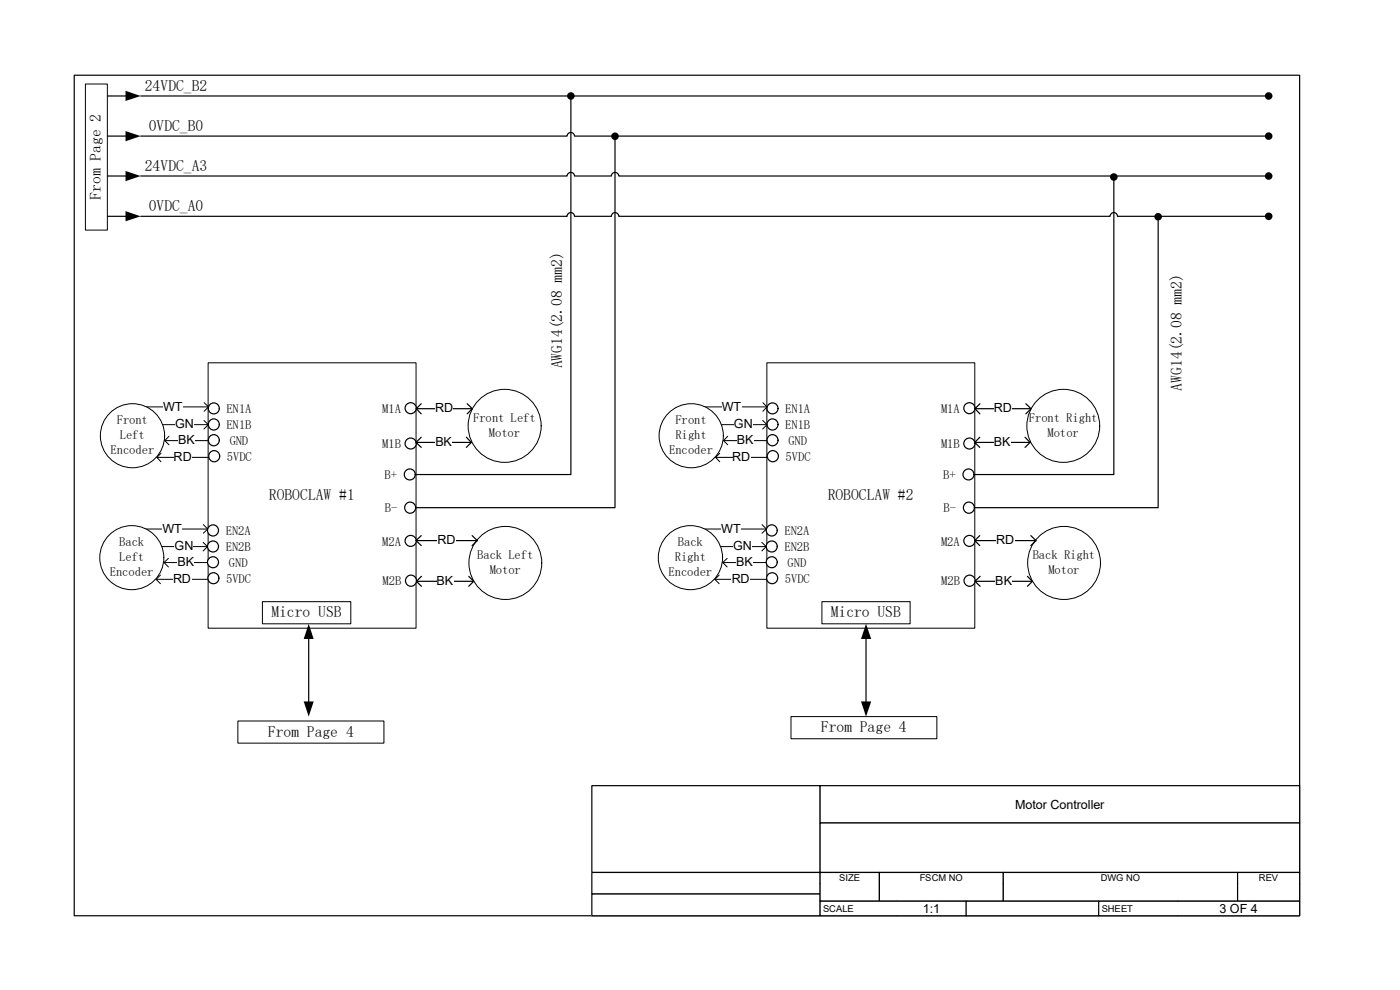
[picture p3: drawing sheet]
<svg xmlns="http://www.w3.org/2000/svg" width="297mm" height="210mm" viewBox="0 0 297 210" stroke-linecap="round" stroke-linejoin="round" font-family="sans-serif">
<path d="M15.7 16h260v178.3h-260z" fill="none" stroke="#000" stroke-width=".25"/>
<path d="M125.6 166.7h48.4v18.4h-48.4z" fill="#fff"/>
<path d="M125.6 166.7h48.4v18.4h-48.4z" fill="none" stroke="#000" stroke-width=".25"/>
<path d="M125.6 185.1h48.4v4.6h-48.4z" fill="#fff"/>
<path d="M125.6 185.1h48.4v4.6h-48.4z" fill="none" stroke="#000" stroke-width=".25"/>
<path d="M125.6 189.7h48.4v4.6h-48.4z" fill="#fff"/>
<path d="M125.6 189.7h48.4v4.6h-48.4z" fill="none" stroke="#000" stroke-width=".25"/>
<path d="M174 166.7h101.7v7.9h-101.7z" fill="#fff"/>
<path d="M174 166.7h101.7v7.9h-101.7z" fill="none" stroke="#000" stroke-width=".25"/>
<path d="M174 174.6h101.7v10.5h-101.7z" fill="#fff"/>
<path d="M174 174.6h101.7v10.5h-101.7z" fill="none" stroke="#000" stroke-width=".25"/>
<path d="M174 185.1h12.6v2.4h-12.6z" fill="#fff"/>
<path d="M174 187.5v-2.4h12.6v2.4" fill="none" stroke="#000" stroke-width=".25"/>
<path d="M186.6 185.1h26.3v2.4h-26.3z" fill="#fff"/>
<path d="M186.6 187.5v-2.4h26.3v2.4" fill="none" stroke="#000" stroke-width=".25"/>
<path d="M212.9 185.1h49.7v2.4h-49.7z" fill="#fff"/>
<path d="M212.9 187.5v-2.4h49.7v2.4" fill="none" stroke="#000" stroke-width=".25"/>
<path d="M262.6 185.1h13.1v2.4h-13.1z" fill="#fff"/>
<path d="M262.6 187.5v-2.4h13.1v2.4" fill="none" stroke="#000" stroke-width=".25"/>
<path d="M174 187.5h12.6v3.7h-12.6z" fill="#fff"/>
<path d="M174 187.5v3.7h12.6v-3.7" fill="none" stroke="#000" stroke-width=".25"/>
<path d="M186.6 187.5h26.3v3.7h-26.3z" fill="#fff"/>
<path d="M186.6 187.5v3.7h26.3v-3.7" fill="none" stroke="#000" stroke-width=".25"/>
<path d="M212.9 187.5h49.7v3.7h-49.7z" fill="#fff"/>
<path d="M212.9 187.5v3.7h49.7v-3.7" fill="none" stroke="#000" stroke-width=".25"/>
<path d="M262.6 187.5h13.1v3.7h-13.1z" fill="#fff"/>
<path d="M262.6 187.5v3.7h13.1v-3.7" fill="none" stroke="#000" stroke-width=".25"/>
<path d="M174 191.2h16.3v3.1h-16.3z" fill="#fff"/>
<path d="M190.3 191.2h-16.3v3.1h16.3" fill="none" stroke="#000" stroke-width=".25"/>
<path d="M190.3 191.2h14.7v3.1h-14.7z" fill="#fff"/>
<path d="M190.3 191.2h14.7v3.1h-14.7" fill="none" stroke="#000" stroke-width=".25"/>
<path d="M205 191.2h28.1v3.1h-28.1z" fill="#fff"/>
<path d="M205 191.2h28.1v3.1h-28.1z" fill="none" stroke="#000" stroke-width=".25"/>
<path d="M233.1 191.2h16.8v3.1h-16.8z" fill="#fff"/>
<path d="M249.9 191.2h-16.8v3.1h16.8" fill="none" stroke="#000" stroke-width=".25"/>
<path d="M249.9 191.2h25.8v3.1h-25.8z" fill="#fff"/>
<path d="M20.4 20.4h6.5M20.4 28.9h6.5M20.4 37.3h6.5M29.8 20.4h239.4M29.8 28.9h90.5a.78 .78 0 0 1 .8-.8 .78 .78 0 0 1 .8 .8h147.3M29.8 37.3h90.5a.78 .78 0 0 1 .8-.7 .78 .78 0 0 1 .8 .7h7.8a.78 .78 0 0 1 .8-.7 .78 .78 0 0 1 .8 .7h137.9M20.4 45.9h6.5M29.8 45.9h90.5a.78 .78 0 0 1 .8-.8 .78 .78 0 0 1 .8 .8h7.8a.78 .78 0 0 1 .8-.8 .78 .78 0 0 1 .8 .8h104.2a.78 .78 0 0 1 .8-.8 .78 .78 0 0 1 .8 .8h32.1M249.9 191.2h25.8v3.1h-25.8" fill="none" stroke="#000" stroke-width=".25"/>
<g fill="#000">
<path d="M26.6 19.3l3.2 1.1-3.2 1zM26.6 27.8l3.2 1.1-3.2 1.1zM26.6 36.3l3.2 1-3.2 1.1zM26.6 44.8l3.2 1.1-3.2 1z"/>
<circle cx="269.2" cy="28.9" r=".8"/>
<circle cx="269.2" cy="37.3" r=".8"/>
<circle cx="269.2" cy="20.4" r=".8"/>
<circle cx="269.2" cy="45.9" r=".8"/>
</g>
<path d="M18.1 17.8h4.7v31h-4.7z" fill="#fff"/>
<path d="M18.1 17.8h4.7v31h-4.7z" fill="none" stroke="#000" stroke-width=".21"/>
<path d="M44.2 77h44.1v56.3h-44.1z" fill="#fff"/>
<path d="M44.2 77h44.1v56.3h-44.1z" fill="none" stroke="#000" stroke-width=".21"/>
<circle cx="87.1" cy="86.6" r="1.17" fill="#fff"/>
<circle cx="87.1" cy="86.6" r="1.17" fill="none" stroke="#000" stroke-width=".25"/>
<circle cx="87.1" cy="94.1" r="1.17" fill="#fff"/>
<circle cx="87.1" cy="94.1" r="1.17" fill="none" stroke="#000" stroke-width=".25"/>
<circle cx="86.9" cy="100.7" r="1.17" fill="#fff"/>
<circle cx="86.9" cy="100.7" r="1.17" fill="none" stroke="#000" stroke-width=".25"/>
<circle cx="87" cy="107.7" r="1.18" fill="#fff"/>
<circle cx="87" cy="107.7" r="1.18" fill="none" stroke="#000" stroke-width=".25"/>
<circle cx="87.1" cy="114.7" r="1.17" fill="#fff"/>
<circle cx="87.1" cy="114.7" r="1.17" fill="none" stroke="#000" stroke-width=".25"/>
<circle cx="87.2" cy="123.2" r="1.18" fill="#fff"/>
<circle cx="87.2" cy="123.2" r="1.18" fill="none" stroke="#000" stroke-width=".25"/>
<circle cx="107.1" cy="90.3" r="7.7" fill="#fff"/>
<circle cx="107.1" cy="90.3" r="7.7" fill="none" stroke="#000" stroke-width=".21"/>
<path d="M88.3 86.7h11.9M89.4 85.6l-1.1 1.1 1.1 1.1M99.1 85.6l1.1 1.1-1.1 1.1" fill="none" stroke="#000" stroke-width=".25"/>
<path d="M92.3 85.1h3.8v3.2h-3.8z" fill="#fff"/>
<path d="M88.3 93.9h11.7M89.4 92.8l-1.1 1.1 1.1 1M98.9 92.8l1.1 1.1-1.1 1" fill="none" stroke="#000" stroke-width=".25"/>
<path d="M92.4 92.2h3.5v3.2h-3.5z" fill="#fff"/>
<circle cx="107.2" cy="119.4" r="7.7" fill="#fff"/>
<circle cx="107.2" cy="119.4" r="7.7" fill="none" stroke="#000" stroke-width=".21"/>
<path d="M88.3 114.7h13M89.4 113.6l-1.1 1.1 1.1 1M100.2 113.6l1.1 1.1-1.1 1" fill="none" stroke="#000" stroke-width=".25"/>
<path d="M92.8 113.1h3.9v3.1h-3.9z" fill="#fff"/>
<path d="M88.3 123.3h12.2M89.4 122.3l-1.1 1 1.1 1.1M99.4 122.3l1.1 1-1.1 1.1" fill="none" stroke="#000" stroke-width=".25"/>
<path d="M92.7 121.7h3.5v3.2h-3.5z" fill="#fff"/>
<circle cx="45.3" cy="90" r="1.18" fill="#fff"/>
<circle cx="45.3" cy="90" r="1.18" fill="none" stroke="#000" stroke-width=".25"/>
<circle cx="45.4" cy="86.6" r="1.17" fill="#fff"/>
<circle cx="45.4" cy="86.6" r="1.17" fill="none" stroke="#000" stroke-width=".25"/>
<circle cx="45.3" cy="93.4" r="1.18" fill="#fff"/>
<circle cx="45.3" cy="93.4" r="1.18" fill="none" stroke="#000" stroke-width=".25"/>
<circle cx="45.4" cy="96.8" r="1.18" fill="#fff"/>
<circle cx="45.4" cy="96.8" r="1.18" fill="none" stroke="#000" stroke-width=".25"/>
<path d="M29.1 86.3h15.1M43.3 85.4l.9 .9-.9 .9" fill="none" stroke="#000" stroke-width=".21"/>
<path d="M34.6 84.8h4.1v3.1h-4.1z" fill="#fff"/>
<path d="M34.2 90.1h10M43.3 89.2l.9 .9-.9 .9" fill="none" stroke="#000" stroke-width=".21"/>
<path d="M37.2 88.5h4v3.2h-4z" fill="#fff"/>
<path d="M35 93.5h9.2M35.9 92.5l-.9 1 .9 .9" fill="none" stroke="#000" stroke-width=".21"/>
<path d="M37.8 91.9h3.5v3.1h-3.5z" fill="#fff"/>
<path d="M33.3 97h11M34.2 96.1l-.9 .9 .9 1" fill="none" stroke="#000" stroke-width=".21"/>
<path d="M36.9 95.5h3.8v3.1h-3.8z" fill="#fff"/>
<circle cx="28.1" cy="92.4" r="6.8" fill="#fff"/>
<circle cx="28.1" cy="92.4" r="6.8" fill="none" stroke="#000" stroke-width=".21"/>
<circle cx="45.2" cy="115.9" r="1.17" fill="#fff"/>
<circle cx="45.2" cy="115.9" r="1.17" fill="none" stroke="#000" stroke-width=".25"/>
<circle cx="45.2" cy="112.5" r="1.17" fill="#fff"/>
<circle cx="45.2" cy="112.5" r="1.17" fill="none" stroke="#000" stroke-width=".25"/>
<circle cx="45.2" cy="119.3" r="1.17" fill="#fff"/>
<circle cx="45.2" cy="119.3" r="1.17" fill="none" stroke="#000" stroke-width=".25"/>
<circle cx="45.3" cy="122.7" r="1.17" fill="#fff"/>
<circle cx="45.3" cy="122.7" r="1.17" fill="none" stroke="#000" stroke-width=".25"/>
<path d="M29 112.2h15.1M43.1 111.3l1 .9-1 .9" fill="none" stroke="#000" stroke-width=".21"/>
<path d="M34.5 110.6h4.1v3.2h-4.1z" fill="#fff"/>
<path d="M34 116h10M43.1 115.1l.9 .9-.9 .9" fill="none" stroke="#000" stroke-width=".21"/>
<path d="M37 114.4h4v3.2h-4z" fill="#fff"/>
<path d="M34.8 119.3h9.2M35.7 118.4l-.9 .9 .9 1" fill="none" stroke="#000" stroke-width=".21"/>
<path d="M37.6 117.8h3.6v3.1h-3.6z" fill="#fff"/>
<path d="M33.1 122.9h11.1M34 122l-.9 .9 .9 .9" fill="none" stroke="#000" stroke-width=".21"/>
<path d="M36.7 121.3h3.9v3.2h-3.9z" fill="#fff"/>
<circle cx="28" cy="118.3" r="6.8" fill="#fff"/>
<circle cx="28" cy="118.3" r="6.8" fill="none" stroke="#000" stroke-width=".21"/>
<path d="M121.1 20.4v80.3h-33M130.5 28.9v78.8h-42.3" fill="none" stroke="#000" stroke-width=".25"/>
<g fill="#000">
<circle cx="121.1" cy="20.4" r=".81"/>
<circle cx="130.5" cy="28.9" r=".81"/>
</g>
<path d="M162.7 77h44.1v56.3h-44.1z" fill="#fff"/>
<path d="M162.7 77h44.1v56.3h-44.1z" fill="none" stroke="#000" stroke-width=".21"/>
<circle cx="205.7" cy="86.6" r="1.17" fill="#fff"/>
<circle cx="205.7" cy="86.6" r="1.17" fill="none" stroke="#000" stroke-width=".25"/>
<circle cx="205.7" cy="94.1" r="1.17" fill="#fff"/>
<circle cx="205.7" cy="94.1" r="1.17" fill="none" stroke="#000" stroke-width=".25"/>
<circle cx="205.5" cy="100.7" r="1.17" fill="#fff"/>
<circle cx="205.5" cy="100.7" r="1.17" fill="none" stroke="#000" stroke-width=".25"/>
<circle cx="205.5" cy="107.7" r="1.18" fill="#fff"/>
<circle cx="205.5" cy="107.7" r="1.18" fill="none" stroke="#000" stroke-width=".25"/>
<circle cx="205.7" cy="114.7" r="1.17" fill="#fff"/>
<circle cx="205.7" cy="114.7" r="1.17" fill="none" stroke="#000" stroke-width=".25"/>
<circle cx="205.7" cy="123.2" r="1.18" fill="#fff"/>
<circle cx="205.7" cy="123.2" r="1.18" fill="none" stroke="#000" stroke-width=".25"/>
<circle cx="225.6" cy="90.3" r="7.7" fill="#fff"/>
<circle cx="225.6" cy="90.3" r="7.7" fill="none" stroke="#000" stroke-width=".21"/>
<path d="M206.8 86.7h11.9M207.9 85.6l-1.1 1.1 1.1 1.1M217.6 85.6l1.1 1.1-1.1 1.1" fill="none" stroke="#000" stroke-width=".25"/>
<path d="M210.9 85.1h3.8v3.2h-3.8z" fill="#fff"/>
<path d="M206.8 93.9h11.7M207.9 92.8l-1.1 1.1 1.1 1M217.5 92.8l1 1.1-1 1" fill="none" stroke="#000" stroke-width=".25"/>
<path d="M210.9 92.2h3.5v3.2h-3.5z" fill="#fff"/>
<circle cx="225.7" cy="119.4" r="7.7" fill="#fff"/>
<circle cx="225.7" cy="119.4" r="7.7" fill="none" stroke="#000" stroke-width=".21"/>
<path d="M206.8 114.7h13M207.9 113.6l-1.1 1.1 1.1 1M218.7 113.6l1.1 1.1-1.1 1" fill="none" stroke="#000" stroke-width=".25"/>
<path d="M211.4 113.1h3.8v3.1h-3.8z" fill="#fff"/>
<path d="M206.8 123.3h12.2M207.9 122.3l-1.1 1 1.1 1.1M218 122.3l1 1-1 1.1" fill="none" stroke="#000" stroke-width=".25"/>
<path d="M211.2 121.7h3.5v3.2h-3.5z" fill="#fff"/>
<circle cx="163.9" cy="90" r="1.18" fill="#fff"/>
<circle cx="163.9" cy="90" r="1.18" fill="none" stroke="#000" stroke-width=".25"/>
<circle cx="163.9" cy="86.6" r="1.17" fill="#fff"/>
<circle cx="163.9" cy="86.6" r="1.17" fill="none" stroke="#000" stroke-width=".25"/>
<circle cx="163.9" cy="93.4" r="1.18" fill="#fff"/>
<circle cx="163.9" cy="93.4" r="1.18" fill="none" stroke="#000" stroke-width=".25"/>
<circle cx="164" cy="96.8" r="1.18" fill="#fff"/>
<circle cx="164" cy="96.8" r="1.18" fill="none" stroke="#000" stroke-width=".25"/>
<path d="M147.7 86.3h15M161.8 85.4l.9 .9-.9 .9" fill="none" stroke="#000" stroke-width=".21"/>
<path d="M153.2 84.8h4.1v3.1h-4.1z" fill="#fff"/>
<path d="M152.7 90.1h10M161.8 89.2l.9 .9-.9 .9" fill="none" stroke="#000" stroke-width=".21"/>
<path d="M155.7 88.5h4v3.2h-4z" fill="#fff"/>
<path d="M153.5 93.5h9.2M154.4 92.5l-.9 1 .9 .9" fill="none" stroke="#000" stroke-width=".21"/>
<path d="M156.3 91.9h3.6v3.1h-3.6z" fill="#fff"/>
<path d="M151.8 97h11M152.7 96.1l-.9 .9 .9 1" fill="none" stroke="#000" stroke-width=".21"/>
<path d="M155.4 95.5h3.8v3.1h-3.8z" fill="#fff"/>
<circle cx="146.7" cy="92.4" r="6.8" fill="#fff"/>
<circle cx="146.7" cy="92.4" r="6.8" fill="none" stroke="#000" stroke-width=".21"/>
<circle cx="163.7" cy="115.9" r="1.17" fill="#fff"/>
<circle cx="163.7" cy="115.9" r="1.17" fill="none" stroke="#000" stroke-width=".25"/>
<circle cx="163.7" cy="112.5" r="1.17" fill="#fff"/>
<circle cx="163.7" cy="112.5" r="1.17" fill="none" stroke="#000" stroke-width=".25"/>
<circle cx="163.7" cy="119.3" r="1.17" fill="#fff"/>
<circle cx="163.7" cy="119.3" r="1.17" fill="none" stroke="#000" stroke-width=".25"/>
<circle cx="163.8" cy="122.7" r="1.17" fill="#fff"/>
<circle cx="163.8" cy="122.7" r="1.17" fill="none" stroke="#000" stroke-width=".25"/>
<path d="M147.5 112.2h15.1M161.7 111.3l.9 .9-.9 .9" fill="none" stroke="#000" stroke-width=".21"/>
<path d="M153 110.6h4.1v3.2h-4.1z" fill="#fff"/>
<path d="M152.6 116h10M161.6 115.1l1 .9-1 .9" fill="none" stroke="#000" stroke-width=".21"/>
<path d="M155.6 114.4h4v3.2h-4z" fill="#fff"/>
<path d="M153.3 119.3h9.3M154.3 118.4l-1 .9 1 1" fill="none" stroke="#000" stroke-width=".21"/>
<path d="M156.2 117.8h3.5v3.1h-3.5z" fill="#fff"/>
<path d="M151.6 122.9h11.1M152.6 122l-1 .9 1 .9" fill="none" stroke="#000" stroke-width=".21"/>
<path d="M155.2 121.3h3.9v3.2h-3.9z" fill="#fff"/>
<circle cx="146.5" cy="118.3" r="6.8" fill="#fff"/>
<circle cx="146.5" cy="118.3" r="6.8" fill="none" stroke="#000" stroke-width=".21"/>
<path d="M236.3 37.5v63.2h-29.7M245.7 46v61.7h-39" fill="none" stroke="#000" stroke-width=".25"/>
<g fill="#000">
<circle cx="236.3" cy="37.5" r=".81"/>
<circle cx="245.7" cy="46" r=".8"/>
</g>
<path d="M55.7 127.6h18.7v4.7h-18.7z" fill="#fff"/>
<path d="M55.7 127.6h18.7v4.7h-18.7z" fill="none" stroke="#000" stroke-width=".21"/>
<path d="M174.4 127.6h18.7v4.7h-18.7z" fill="#fff"/>
<path d="M174.4 127.6h18.7v4.7h-18.7z" fill="none" stroke="#000" stroke-width=".21"/>
<path d="M65.5 135.3v13.8M183.7 135.3v13.8" fill="none" stroke="#000" stroke-width=".25"/>
<path d="M65.5 132.3l1 3.3h-2.1zM183.7 132.3l1.1 3.3h-2.1zM64.4 148.8h2.1l-1 3.2zM182.7 148.8h2.1l-1.1 3.2z" fill="#000"/>
<path d="M50.5 153h30.9v4.6h-30.9z" fill="#fff"/>
<path d="M50.5 153h30.9v4.6h-30.9z" fill="none" stroke="#000" stroke-width=".21"/>
<path d="M167.8 152h31v4.7h-31z" fill="#fff"/>
<path d="M167.8 152h31v4.7h-31z" fill="none" stroke="#000" stroke-width=".21"/>
<g font-size="3.3">
<text x="30.7" y="19.3">24VDC_B2</text>
<text x="31.6" y="27.8">0VDC_B0</text>
<text x="30.7" y="36.2">24VDC_A3</text>
<text x="21.4" y="42.4" transform="rotate(-90 21.4 42.4)">From Page 2</text>
<text x="31.6" y="44.8">0VDC_A0</text>
<text x="119.3" y="78.1" transform="rotate(-90 119.3 78.1)">AWG14(2.08 mm2)</text>
<text x="250.7" y="82.8" transform="rotate(-90 250.7 82.8)">AWG14(2.08 mm2)</text>
<text x="57.1" y="106.1">ROBOCLAW #1</text>
<text x="175.6" y="106.1">ROBOCLAW #2</text>
<text x="57.6" y="130.9">Micro USB</text>
<text x="176.2" y="130.9">Micro USB</text>
<text x="174.2" y="155.3">From Page 4</text>
<text x="56.9" y="156.3">From Page 4</text>
</g>
<g font-size="2.7">
<text x="34.6" y="87.1">WT</text>
<text x="48" y="87.5">EN1A</text>
<text x="81.1" y="87.6">M1A</text>
<text x="92.3" y="87.5">RD</text>
<text x="100.4" y="89.5">Front Left</text>
<text x="153.1" y="87.1">WT</text>
<text x="166.6" y="87.5">EN1A</text>
<text x="199.6" y="87.6">M1A</text>
<text x="210.8" y="87.5">RD</text>
<text x="218.3" y="89.5">Front Right</text>
<text x="24.8" y="90">Front</text>
<text x="25.4" y="93.2">Left</text>
<text x="37.2" y="90.8">GN</text>
<text x="37.8" y="94.2">BK</text>
<text x="48" y="91">EN1B</text>
<text x="48.7" y="94.3">GND</text>
<text x="81.1" y="95.1">M1B</text>
<text x="92.4" y="94.6">BK</text>
<text x="103.7" y="92.7">Motor</text>
<text x="143.3" y="90">Front</text>
<text x="143.3" y="93.2">Right</text>
<text x="155.7" y="90.8">GN</text>
<text x="156.3" y="94.2">BK</text>
<text x="166.6" y="91">EN1B</text>
<text x="167.3" y="94.3">GND</text>
<text x="199.6" y="95.1">M1B</text>
<text x="210.9" y="94.6">BK</text>
<text x="222.2" y="92.7">Motor</text>
<text x="23.5" y="96.4">Encoder</text>
<text x="36.8" y="97.8">RD</text>
<text x="48.1" y="97.7">5VDC</text>
<text x="81.6" y="101.7">B+</text>
<text x="142" y="96.4">Encoder</text>
<text x="155.4" y="97.8">RD</text>
<text x="166.7" y="97.7">5VDC</text>
<text x="200.1" y="101.7">B+</text>
<text x="34.5" y="113">WT</text>
<text x="47.9" y="113.4">EN2A</text>
<text x="81.7" y="108.7">B-</text>
<text x="153" y="113">WT</text>
<text x="166.4" y="113.4">EN2A</text>
<text x="200.2" y="108.7">B-</text>
<text x="25.3" y="115.9">Back</text>
<text x="25.3" y="119.1">Left</text>
<text x="37" y="116.8">GN</text>
<text x="47.9" y="116.8">EN2B</text>
<text x="81.1" y="115.8">M2A</text>
<text x="92.8" y="115.4">RD</text>
<text x="101.2" y="118.6">Back Left</text>
<text x="143.2" y="119.1">Right</text>
<text x="143.8" y="115.9">Back</text>
<text x="155.6" y="116.8">GN</text>
<text x="166.4" y="116.8">EN2B</text>
<text x="199.6" y="115.8">M2A</text>
<text x="211.4" y="115.4">RD</text>
<text x="219.1" y="118.6">Back Right</text>
<text x="23.3" y="122.3">Encoder</text>
<text x="36.7" y="123.7">RD</text>
<text x="37.6" y="120.1">BK</text>
<text x="48" y="123.6">5VDC</text>
<text x="48.6" y="120.2">GND</text>
<text x="81.2" y="124.2">M2B</text>
<text x="92.6" y="124.1">BK</text>
<text x="103.9" y="121.8">Motor</text>
<text x="141.8" y="122.3">Encoder</text>
<text x="155.2" y="123.7">RD</text>
<text x="156.2" y="120.1">BK</text>
<text x="166.5" y="123.6">5VDC</text>
<text x="167.1" y="120.2">GND</text>
<text x="199.7" y="124.2">M2B</text>
<text x="211.2" y="124.1">BK</text>
<text x="222.4" y="121.8">Motor</text>
<text x="215.3" y="171.5">Motor Controller</text>
<text x="195.8" y="193.6">1:1</text>
<text x="258.7" y="193.6">3 OF 4</text>
</g>
<g font-size="2">
<text x="178.1" y="187">SIZE</text>
<text x="195.1" y="187">FSCM NO</text>
<text x="233.5" y="187">DWG NO</text>
<text x="267.1" y="187">REV</text>
<text x="174.6" y="193.4">SCALE</text>
<text x="233.7" y="193.4">SHEET</text>
</g>
</svg>
